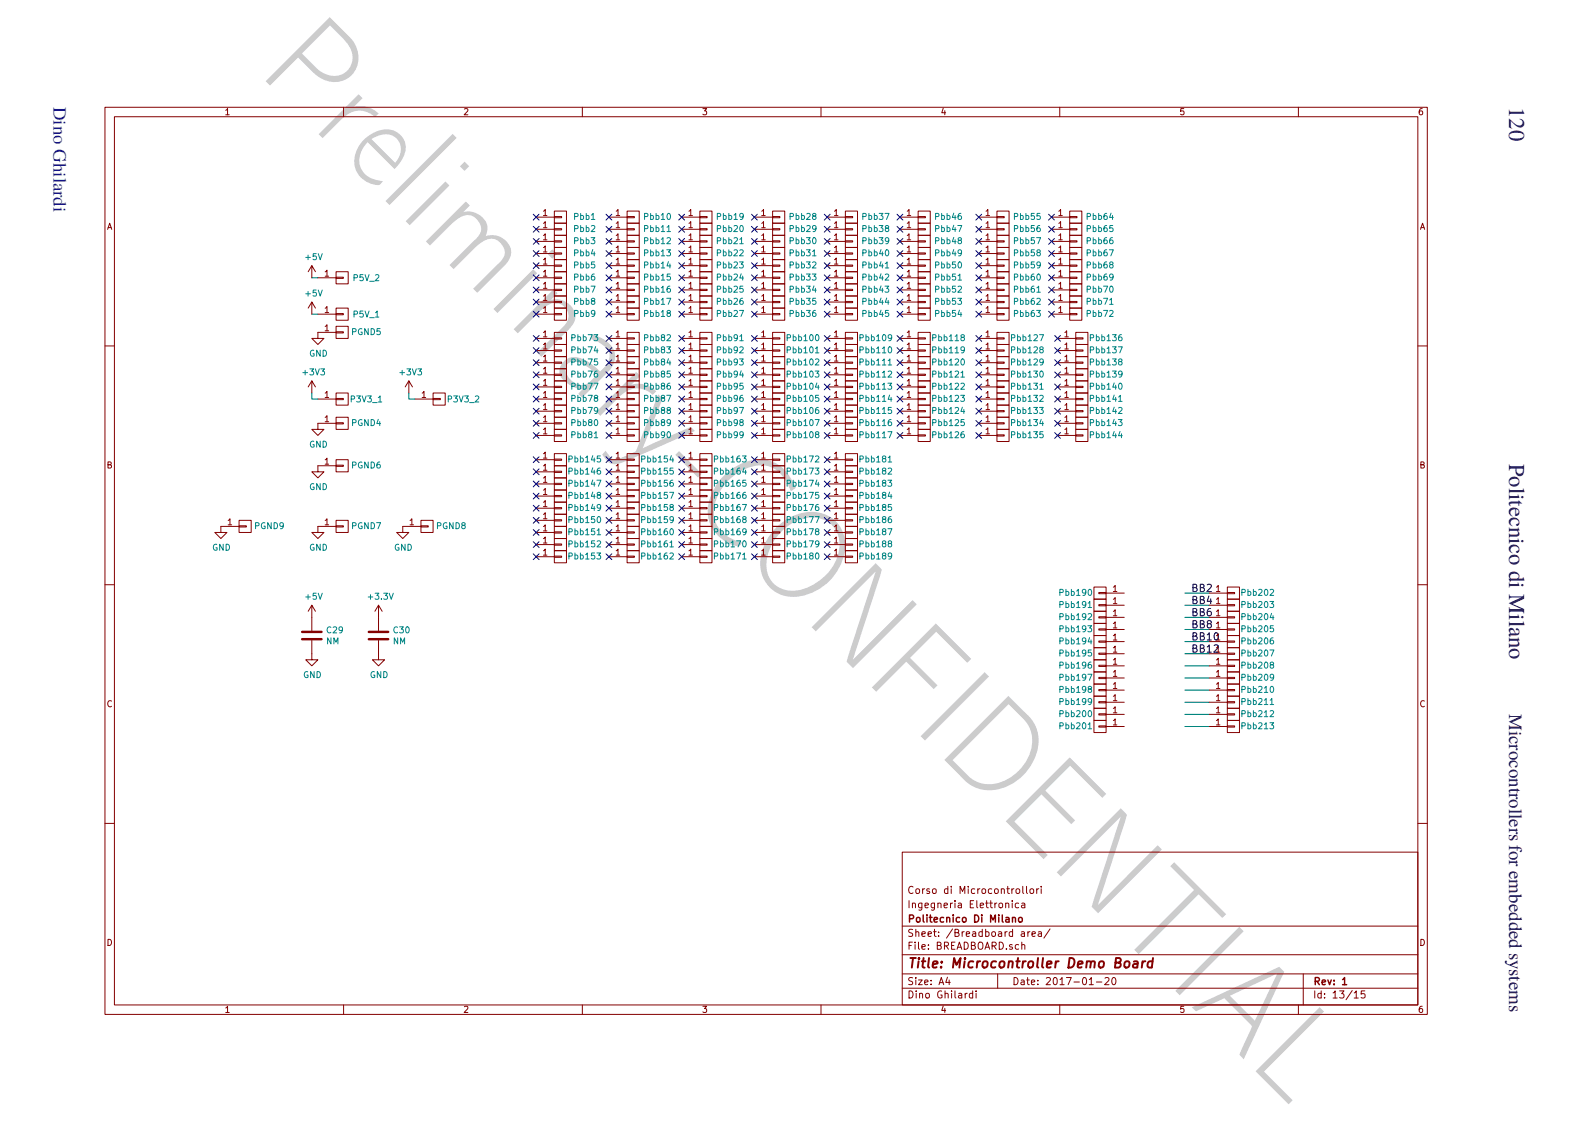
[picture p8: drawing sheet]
<svg xmlns="http://www.w3.org/2000/svg" width="297mm" height="210mm" viewBox="0 0 297 210" stroke-linecap="round" stroke-linejoin="round" font-family="sans-serif">
<g fill="none" stroke="#840000" stroke-width=".19">
<path d="M19.6 20.1h247.2v169.5h-247.2zM21.4 21.8h243.6v166h-243.6zM42.2 20.6l.3-.3v1.2M42.2 21.5h.7M64.2 20.1v1.7M86.8 20.4l.5-.1 .2 .3-.7 .9h.7M131.4 20.3h.7l-.4 .4 .4 .1v.5l-.2 .2-.5-.2M221.3 20.3h-.5l-.1 .5h.5l.1 .5-.2 .2-.4-.2M242.7 20.1v1.7M265.9 20.3h-.4l-.1 .3-.1 .6 .2 .3 .4-.2v-.5l-.4-.1-.2 .3M20.1 42.9l.4-1.2 .4 1.2M20.2 42.5h.6"/>
<path d="M58.3 56.5l-.7 1.1M59 57.6l-.7-1.1v2.2M59.4 58.7h3.4M60.8 58.4h.6M60.8 57.6l.3-.3v1.1M62.8 58.6h1.4v.2h-1.4zM62.8 57.6h2.3v2.3h-2.3zM154.6 54.2h3.4M154.6 56.5h3.4M154.6 58.7h3.4M158 50.8h2.3v2.3h-2.3zM158 54.1h1.4v.2h-1.4z"/>
<path d="M158 53.1h2.3v2.2h-2.3zM158 56.3h1.4v.3h-1.4zM158 55.3h2.3v2.3h-2.3zM158 58.6h1.4v.2h-1.4zM158 57.6h2.3v2.3h-2.3zM168.2 54.2h3.4M168.2 56.5h3.4M168.2 58.7h3.4M171.6 50.8h2.3v2.3h-2.3zM171.6 54.1h1.4v.2h-1.4zM171.6 53.1h2.3v2.2h-2.3zM171.6 56.3h1.4v.3h-1.4z"/>
<path d="M171.6 55.3h2.3v2.3h-2.3zM171.6 58.6h1.4v.2h-1.4zM171.6 57.6h2.3v2.3h-2.3zM196.6 58.7h3.4M196.6 56.5h3.4M196.6 54.2h3.4M196.6 51.9h3.4M200 58.6h1.3v.2h-1.3zM200 57.6h2.2v2.3h-2.2zM200 56.3h1.3v.3h-1.3zM200 55.3h2.2v2.3h-2.2zM200 54.1h1.3v.2h-1.3z"/>
<path d="M200 53.1h2.2v2.2h-2.2zM200 51.8h1.3v.2h-1.3zM200 50.8h2.2v2.3h-2.2zM265.5 42.9l.4-1.2 .4 1.2M265.6 42.5h.6M19.6 64.7h1.8M58.3 71.2l-.7 1.1M59 72.3l-.7-1.1v2.3M59.4 74.6h3.4M60.8 73.5l.3-.3v1.1M60.8 61.8h.6M60.8 61l.3-.3v1.1"/>
<path d="M60.8 78.8h.6M60.8 78l.3-.3v1.1M62.8 62h1.4v.2h-1.4zM62.8 61h2.3v2.3h-2.3zM62.8 62.1h-3.4v1.2h1.2l-1.2 1.1-1.1-1.1h1.1M62.8 79h1.4v.2h-1.4zM62.8 78h2.3v2.3h-2.3zM62.8 79.1h-3.4v1.2h1.2l-1.2 1.1-1.1-1.1h1.1M76.4 71.2l-.7 1.1M77.1 72.3l-.7-1.1v2.3M77.6 74.6h3.4M78.9 73.5l.4-.3v1.1"/>
<path d="M117.2 79h1.4v.2h-1.4zM117.2 78h2.3v2.3h-2.3zM117.2 73.5h2.3v2.2h-2.3zM117.2 76.7h1.4v.3h-1.4zM117.2 75.7h2.3v2.3h-2.3zM127.4 79.1h3.4M127.4 76.9h3.4M130.8 79h1.4v.2h-1.4zM130.8 78h2.3v2.3h-2.3zM130.8 73.5h2.3v2.2h-2.3zM130.8 76.7h1.4v.3h-1.4zM130.8 75.7h2.3v2.3h-2.3z"/>
<path d="M141 70.1h3.4M141 72.3h3.4M141 74.6h3.4M141 76.9h3.4M141 79.1h3.4M144.4 63.1h1.4v.3h-1.4zM144.4 62.1h2.3v2.3h-2.3zM144.4 65.4h1.4v.2h-1.4zM144.4 64.4h2.3v2.3h-2.3zM144.4 67.7h1.4v.2h-1.4zM144.4 66.7h2.3v2.2h-2.3zM144.4 69.9h1.4v.3h-1.4z"/>
<path d="M144.4 68.9h2.3v2.3h-2.3zM144.4 72.2h1.4v.2h-1.4zM144.4 71.2h2.3v2.3h-2.3zM144.4 74.5h1.4v.2h-1.4zM144.4 73.5h2.3v2.2h-2.3zM144.4 76.7h1.4v.3h-1.4zM144.4 75.7h2.3v2.3h-2.3zM144.4 79h1.4v.2h-1.4zM144.4 78h2.3v2.3h-2.3zM154.6 79.1h3.4M154.6 76.9h3.4M154.6 74.6h3.4"/>
<path d="M154.6 72.3h3.4M154.6 70.1h3.4M158 74.5h1.4v.2h-1.4zM158 73.5h2.3v2.2h-2.3zM158 76.7h1.4v.3h-1.4zM158 75.7h2.3v2.3h-2.3zM158 79h1.4v.2h-1.4zM158 78h2.3v2.3h-2.3zM158 72.2h1.4v.2h-1.4zM158 71.2h2.3v2.3h-2.3zM158 67.7h1.4v.2h-1.4zM158 66.7h2.3v2.2h-2.3z"/>
<path d="M158 69.9h1.4v.3h-1.4zM158 68.9h2.3v2.3h-2.3zM158 63.1h1.4v.3h-1.4zM158 62.1h2.3v2.3h-2.3zM158 65.4h1.4v.2h-1.4zM158 64.4h2.3v2.3h-2.3zM168.2 63.3h3.4M168.2 65.5h3.4M168.2 67.8h3.4M168.2 76.9h3.4M168.2 70.1h3.4M168.2 72.3h3.4"/>
<path d="M168.2 74.6h3.4M168.2 79.1h3.4M169.6 63h.6M169.6 62.1l.3-.3v1.2M171.6 63.1h1.4v.3h-1.4zM171.6 62.1h2.3v2.3h-2.3zM171.6 65.4h1.4v.2h-1.4zM171.6 64.4h2.3v2.3h-2.3zM171.6 67.7h1.4v.2h-1.4zM171.6 66.7h2.3v2.2h-2.3zM171.6 69.9h1.4v.3h-1.4zM171.6 68.9h2.3v2.3h-2.3z"/>
<path d="M171.6 72.2h1.4v.2h-1.4zM171.6 71.2h2.3v2.3h-2.3zM171.6 74.5h1.4v.2h-1.4zM171.6 73.5h2.3v2.2h-2.3zM171.6 76.7h1.4v.3h-1.4zM171.6 75.7h2.3v2.3h-2.3zM171.6 79h1.4v.2h-1.4zM171.6 78h2.3v2.3h-2.3zM183 79.1h3.4M183 76.9h3.4M183 72.3h3.4M183 74.6h3.4"/>
<path d="M183 70.1h3.4M183 67.8h3.4M183 65.5h3.4M183 63.3h3.4M184.3 78l.4-.3v1.1M184.3 78.8h.7M184.3 71.2l.4-.3v1.1M184.3 73.5l.4-.3v1.1M184.3 75.7l.4-.3v1.2M184.3 72h.7M184.3 74.3h.7M184.3 76.6h.7"/>
<path d="M184.3 68.9l.4-.3v1.2M184.3 69.8h.7M184.3 66.7l.4-.3v1.1M184.3 67.5h.7M184.3 64.4l.4-.3v1.1M184.3 65.2h.7M184.3 62.1l.4-.3v1.2M184.3 63h.7M186.4 79h1.3v.2h-1.3zM186.4 78h2.2v2.3h-2.2zM186.4 72.2h1.3v.2h-1.3zM186.4 71.2h2.2v2.3h-2.2z"/>
<path d="M186.4 74.5h1.3v.2h-1.3zM186.4 73.5h2.2v2.2h-2.2zM186.4 76.7h1.3v.3h-1.3zM186.4 75.7h2.2v2.3h-2.2zM186.4 69.9h1.3v.3h-1.3zM186.4 68.9h2.2v2.3h-2.2zM186.4 67.7h1.3v.2h-1.3zM186.4 66.7h2.2v2.2h-2.2zM186.4 65.4h1.3v.2h-1.3zM186.4 64.4h2.2v2.3h-2.2zM186.4 63.1h1.3v.3h-1.3zM186.4 62.1h2.2v2.3h-2.2z"/>
<path d="M197.7 79.1h3.4M197.7 76.9h3.4M197.7 74.6h3.4M197.7 72.3h3.4M197.7 70.1h3.4M197.7 67.8h3.4M197.7 65.5h3.4M197.7 63.3h3.4M199.1 62.1l.3-.3v1.2M199.1 63h.6M201.1 79h1.4v.2h-1.4zM201.1 78h2.3v2.3h-2.3z"/>
<path d="M201.1 76.7h1.4v.3h-1.4zM201.1 75.7h2.3v2.3h-2.3zM201.1 74.5h1.4v.2h-1.4zM201.1 73.5h2.3v2.2h-2.3zM201.1 72.2h1.4v.2h-1.4zM201.1 71.2h2.3v2.3h-2.3zM201.1 69.9h1.4v.3h-1.4zM201.1 68.9h2.3v2.3h-2.3zM201.1 67.7h1.4v.2h-1.4zM201.1 66.7h2.3v2.2h-2.3zM201.1 65.4h1.4v.2h-1.4zM201.1 64.4h2.3v2.3h-2.3z"/>
<path d="M201.1 63.1h1.4v.3h-1.4zM201.1 62.1h2.3v2.3h-2.3zM265 64.7h1.8M20.2 86.9l.5-.1 .1-.2-.1-.2-.5-.1v1.2h.4l.2-.4-.2-.2M42.6 98.1h.7M42.6 97.3l.4-.3v1.1M44.7 98.3h1.3v.2h-1.3zM44.7 97.3h2.3v2.2h-2.3zM44.7 98.4h-3.4v1.1h1.1l-1.1 1.2-1.1-1.2h1.1M60.8 86.8h.6M60.8 85.9l.3-.3v1.2M60.8 98.1h.6"/>
<path d="M60.8 97.3l.3-.3v1.1M62.8 86.9h1.4v.3h-1.4zM62.8 85.9h2.3v2.3h-2.3zM62.8 87.1h-3.4v1.1h1.2l-1.2 1.1-1.1-1.1h1.1M62.8 98.3h1.4v.2h-1.4zM62.8 97.3h2.3v2.2h-2.3zM62.8 98.4h-3.4v1.1h1.2l-1.2 1.2-1.1-1.2h1.1M76.7 98.1h.6M76.7 97.3l.3-.3v1.1M78.7 98.4h-3.4v1.1h1.1l-1.1 1.2-1.1-1.2h1.1M78.7 98.3h1.4v.2h-1.4zM78.7 97.3h2.3v2.2h-2.3z"/>
<path d="M117.2 85.8h1.4v.2h-1.4zM117.2 84.8h2.3v2.3h-2.3zM117.2 88.1h1.4v.2h-1.4zM117.2 87.1h2.3v2.2h-2.3zM117.2 90.3h1.4v.3h-1.4zM117.2 89.3h2.3v2.3h-2.3zM117.2 92.6h1.4v.2h-1.4zM117.2 91.6h2.3v2.3h-2.3zM117.2 94.9h1.4v.2h-1.4zM117.2 93.9h2.3v2.2h-2.3zM117.2 97.1h1.4v.3h-1.4zM117.2 96.1h2.3v2.3h-2.3z"/>
<path d="M117.2 99.4h1.4v.2h-1.4zM117.2 98.4h2.3v2.3h-2.3zM117.2 81.3h1.4v.2h-1.4zM117.2 80.3h2.3v2.2h-2.3zM127.4 85.9h3.4M127.4 88.2h3.4M127.4 90.5h3.4M127.4 92.7h3.4M127.4 95h3.4M127.4 97.3h3.4M127.4 99.5h3.4M127.4 81.4h3.4"/>
<path d="M128.8 85.6h.6M128.8 84.8l.3-.3v1.1M130.8 85.8h1.4v.2h-1.4zM130.8 84.8h2.3v2.3h-2.3zM130.8 88.1h1.4v.2h-1.4zM130.8 87.1h2.3v2.2h-2.3zM130.8 90.3h1.4v.3h-1.4zM130.8 89.3h2.3v2.3h-2.3zM130.8 92.6h1.4v.2h-1.4zM130.8 91.6h2.3v2.3h-2.3zM130.8 94.9h1.4v.2h-1.4zM130.8 93.9h2.3v2.2h-2.3z"/>
<path d="M130.8 97.1h1.4v.3h-1.4zM130.8 96.1h2.3v2.3h-2.3zM130.8 99.4h1.4v.2h-1.4zM130.8 98.4h2.3v2.3h-2.3zM130.8 81.3h1.4v.2h-1.4zM130.8 80.3h2.3v2.2h-2.3zM141 85.9h3.4M141 88.2h3.4M141 90.5h3.4M141 92.7h3.4M141 95h3.4M141 97.3h3.4"/>
<path d="M141 99.5h3.4M141 81.4h3.4M142.4 85.6h.6M142.4 84.8l.3-.3v1.1M144.4 85.8h1.4v.2h-1.4zM144.4 84.8h2.3v2.3h-2.3zM144.4 88.1h1.4v.2h-1.4zM144.4 87.1h2.3v2.2h-2.3zM144.4 90.3h1.4v.3h-1.4zM144.4 89.3h2.3v2.3h-2.3zM144.4 92.6h1.4v.2h-1.4zM144.4 91.6h2.3v2.3h-2.3z"/>
<path d="M144.4 94.9h1.4v.2h-1.4zM144.4 93.9h2.3v2.2h-2.3zM144.4 97.1h1.4v.3h-1.4zM144.4 96.1h2.3v2.3h-2.3zM144.4 99.4h1.4v.2h-1.4zM144.4 98.4h2.3v2.3h-2.3zM144.4 81.3h1.4v.2h-1.4zM144.4 80.3h2.3v2.2h-2.3zM154.6 85.9h3.4M154.6 88.2h3.4M154.6 90.5h3.4M154.6 92.7h3.4"/>
<path d="M154.6 95h3.4M154.6 97.3h3.4M154.6 99.5h3.4M154.6 81.4h3.4M156 85.6h.6M156 84.8l.3-.3v1.1M156 90.2h.6M156 89.3l.3-.3v1.2M158 85.8h1.4v.2h-1.4zM158 84.8h2.3v2.3h-2.3zM158 88.1h1.4v.2h-1.4zM158 87.1h2.3v2.2h-2.3z"/>
<path d="M158 90.3h1.4v.3h-1.4zM158 89.3h2.3v2.3h-2.3zM158 92.6h1.4v.2h-1.4zM158 91.6h2.3v2.3h-2.3zM158 94.9h1.4v.2h-1.4zM158 93.9h2.3v2.2h-2.3zM158 97.1h1.4v.3h-1.4zM158 96.1h2.3v2.3h-2.3zM158 99.4h1.4v.2h-1.4zM158 98.4h2.3v2.3h-2.3zM158 81.3h1.4v.2h-1.4zM158 80.3h2.3v2.2h-2.3z"/>
<path d="M168.2 81.4h3.4M171.6 81.3h1.4v.2h-1.4zM171.6 80.3h2.3v2.2h-2.3zM183 81.4h3.4M184.3 80.3l.4-.3v1.1M184.3 81.1h.7M186.4 81.3h1.3v.2h-1.3zM186.4 80.3h2.2v2.2h-2.2zM197.7 81.4h3.4M201.1 81.3h1.4v.2h-1.4zM201.1 80.3h2.3v2.2h-2.3zM265.6 86.9l.5-.1 .1-.2v-.2l-.6-.1v1.2h.5l.2-.4-.3-.2"/>
<path d="M19.6 109.3h1.8M58.3 113.1l-.7 1.2M59 114.3l-.7-1.2v2.3M70.8 113.1l-.7 1.2M71.4 114.3l-.6-1.2v2.3M117.2 101.7h1.4v.2h-1.4zM117.2 100.7h2.3v2.2h-2.3zM117.2 103.9h1.4v.3h-1.4zM117.2 102.9h2.3v2.3h-2.3zM127.4 101.8h3.4M127.4 104.1h3.4M130.8 101.7h1.4v.2h-1.4z"/>
<path d="M130.8 100.7h2.3v2.2h-2.3zM130.8 103.9h1.4v.3h-1.4zM130.8 102.9h2.3v2.3h-2.3zM141 101.8h3.4M141 104.1h3.4M144.4 101.7h1.4v.2h-1.4zM144.4 100.7h2.3v2.2h-2.3zM144.4 103.9h1.4v.3h-1.4zM144.4 102.9h2.3v2.3h-2.3zM154.6 101.8h3.4M154.6 104.1h3.4M158 101.7h1.4v.2h-1.4z"/>
<path d="M158 100.7h2.3v2.2h-2.3zM158 103.9h1.4v.3h-1.4zM158 102.9h2.3v2.3h-2.3zM204.5 114.3h2.3v2.2h-2.3zM204.5 116.5h2.3v2.3h-2.3zM204.5 118.8h2.3v2.3h-2.3zM204.5 109.7h2.3v2.3h-2.3zM204.5 112h2.3v2.3h-2.3zM205.4 117.5h1.4v.3h-1.4zM205.4 119.8h1.4v.2h-1.4zM205.4 110.7h1.4v.3h-1.4zM205.4 113h1.4v.2h-1.4z"/>
<path d="M206.8 115.4h3.4M206.8 117.7h3.4M206.8 119.9h3.4M206.8 110.9h3.4M206.8 113.1h3.4M208.1 114.3l.4-.3v1.1M208.1 116.5l.4-.3v1.2M208.1 118.8l.4-.3v1.1M208.1 117.4h.7M208.1 119.6h.7M208.1 109.7l.4-.3v1.2M208.1 112l.4-.3v1.1"/>
<path d="M208.1 110.6h.7M208.1 112.8h.7M226 115.4h3.4M226 117.7h3.4M226 119.9h3.4M226 110.9h3.4M226 113.1h3.4M227.4 114.3l.3-.3v1.1M227.4 116.5l.3-.3v1.2M227.4 118.8l.3-.3v1.1M227.4 115.1h.6M227.4 117.4h.6"/>
<path d="M227.4 119.6h.6M227.4 109.7l.3-.3v1.2M227.4 112l.3-.3v1.1M227.4 110.6h.6M227.4 112.8h.6M229.4 115.3h1.4v.2h-1.4zM229.4 114.3h2.3v2.2h-2.3zM229.4 117.5h1.4v.3h-1.4zM229.4 116.5h2.3v2.3h-2.3zM229.4 119.8h1.4v.2h-1.4zM229.4 118.8h2.3v2.3h-2.3zM229.4 110.7h1.4v.3h-1.4z"/>
<path d="M229.4 109.7h2.3v2.3h-2.3zM229.4 113h1.4v.2h-1.4zM229.4 112h2.3v2.3h-2.3zM265 109.3h1.8M20.8 131.1a.55 .55 0 0 0-.7 .4 .55 .55 0 0 0 .5 .6l.2-.1M58.3 122.2v1.1h1.1l-1.1 1.2-1.1-1.2h1.1M70.8 122.2v1.1h1.1l-1.1 1.2-1.2-1.2h1.2M204.5 130.1h2.3v2.3h-2.3zM204.5 132.4h2.3v2.3h-2.3zM204.5 125.6h2.3v2.3h-2.3zM204.5 127.9h2.3v2.2h-2.3zM204.5 121.1h2.3v2.2h-2.3z"/>
<path d="M205.4 133.4h1.4v.2h-1.4zM205.4 126.6h1.4v.2h-1.4zM205.4 128.9h1.4v.2h-1.4zM205.4 122.1h1.4v.2h-1.4zM206.8 131.3h3.4M206.8 133.5h3.4M206.8 135.8h3.4M206.8 126.7h3.4M206.8 129h3.4M206.8 122.2h3.4M208.1 130.1l.4-.3v1.2M208.1 132.4l.4-.3v1.1"/>
<path d="M208.1 134.7l.4-.3v1.1M208.1 133.2h.7M208.1 125.6l.4-.3v1.1M208.1 127.9l.4-.3v1.1M208.1 126.4h.7M208.1 128.7h.7M208.1 121.1l.4-.3v1.1M208.1 121.9h.7M226 135.8h3.4M226 131.3h3.4M226 133.5h3.4M226 126.7h3.4"/>
<path d="M226 129h3.4M226 124.5h3.4M226 122.2h3.4M227.4 134.7l.3-.3v1.1M227.4 135.5h.6M227.4 130.1l.3-.3v1.2M227.4 132.4l.3-.3v1.1M227.4 131h.6M227.4 133.2h.6M227.4 125.6l.3-.3v1.1M227.4 127.9l.3-.3v1.1M227.4 126.4h.6"/>
<path d="M227.4 128.7h.6M227.4 123.3l.3-.3v1.2M227.4 124.2h.6M229.4 135.7h1.4v.2h-1.4zM229.4 134.7h2.3v2.2h-2.3zM229.4 131.1h1.4v.3h-1.4zM229.4 130.1h2.3v2.3h-2.3zM229.4 132.4h2.3v2.3h-2.3zM229.4 126.6h1.4v.2h-1.4zM229.4 125.6h2.3v2.3h-2.3zM229.4 128.9h1.4v.2h-1.4zM229.4 127.9h2.3v2.2h-2.3z"/>
<path d="M229.4 123.3h2.3v2.3h-2.3zM229.4 121.1h2.3v2.2h-2.3zM266.3 131.1a.55 .55 0 0 0-.8 .4 .55 .55 0 0 0 .6 .6l.2-.1M19.6 153.9h1.8M168.7 159.3h96.3v28.5h-96.3zM265 153.9h1.8M20.2 175.6a.58 .58 0 0 1 .7 .6 .58 .58 0 0 1-.7 .5zM168.7 178.5h96.3M168.7 173.1h96.3M265.6 175.6a.58 .58 0 0 1 .7 .6 .58 .58 0 0 1-.7 .5zM42.2 188.4l.3-.3v1.1M42.2 189.2h.7"/>
<path d="M64.2 187.8v1.8M108.9 187.8v1.8M131.4 188.1h.7l-.4 .4 .4 .1v.5l-.2 .1-.5-.1M153.5 187.8v1.8M168.7 182h96.3M168.7 184.7h96.3M186.5 182v2.7M198.1 187.8v1.8M221.3 188.1h-.5l-.1 .5h.5l.1 .5-.2 .1-.4-.1M242.7 187.8v1.8M243.6 182v5.8M265.9 188.1h-.4l-.1 .3-.1 .6 .2 .2 .4-.1v-.5l-.4-.1-.2 .2"/>
</g>
<g fill="none" stroke="#008484" stroke-width=".19">
<path d="M174.3 63.1h.6v-.4l-.6-.1v1.1M175.5 63l.3-.1 .2 .2-.1 .5h-.4M175.5 62.6v1.1M176.5 63l.3-.1 .2 .2-.1 .5h-.4M176.5 62.6v1.1M177.5 63.7h.6M177.5 62.9l.3-.3v1.1M178.5 63.7h.7M178.5 62.9l.4-.3v1.1M179.9 63.1l-.2-.2v-.2l.4-.1 .2 .2-.1 .1-.6 .4 .1 .3 .2 .1 .3-.1 .1-.1v-.2l-.2-.2M189.1 63.1h.5l.1-.4-.6-.1v1.1M190.2 63l.3-.1 .3 .2-.2 .5h-.4"/>
<path d="M190.2 62.6v1.1M191.2 63l.4-.1 .2 .2-.1 .5h-.5M191.2 62.6v1.1M192.2 62.9l.3-.3v1.1M192.2 63.7h.6M193.3 62.7l.4-.1 .2 .3-.7 .8h.7M194.3 62.6h.8l-.5 1.1M203.8 63.1h.6v-.4l-.6-.1v1.1M205 63l.3-.1 .2 .2-.1 .5h-.4M205 62.6v1.1M206 63l.3-.1 .2 .2-.1 .5h-.4M206 62.6v1.1"/>
<path d="M206.9 62.9l.4-.3v1.1M206.9 63.7h.7M208 62.6h.7l-.4 .4 .3 .1v.5l-.1 .1-.5-.1M209.6 62.6l-.3 .1-.2 .4v.5h.5l.2-.1-.2-.4-.3-.1-.2 .2M119.9 85.8h.6v-.5l-.6-.1v1.2M121.1 85.7l.3-.1 .2 .2-.1 .5h-.4M121.1 85.2v1.2M122.1 85.7l.3-.1 .2 .2-.1 .5h-.4M122.1 85.2v1.2M123.1 86.4h.6M123.1 85.5l.3-.3v1.2M124.8 85.2h-.6l-.1 .6 .2-.1 .5 .1v.4l-.2 .2-.5-.2"/>
<path d="M125.5 85.2l-.3 .8h.7M125.8 85.6v.8M133.5 85.8h.6v-.5l-.6-.1v1.2M134.7 85.7l.3-.1 .2 .2-.1 .5h-.4M134.7 85.2v1.2M135.7 85.7l.3-.1 .2 .2-.1 .5h-.4M135.7 85.2v1.2M136.7 86.4h.6M136.7 85.5l.3-.3v1.2M138.3 85.2h-.2a.7 .7 0 0 0-.1 1.2l.4-.2v-.4l-.4-.1-.3 .2M138.8 85.2h.7l-.4 .5 .3 .1 .1 .4-.2 .2-.5-.2M147.1 85.8h.6v-.5l-.6-.1v1.2"/>
<path d="M148.3 85.7l.3-.1 .2 .2-.1 .5h-.4M148.3 85.2v1.2M149.3 85.7l.3-.1 .2 .2-.1 .5h-.4M149.3 85.2v1.2M150.3 85.5l.3-.3v1.2M150.3 86.4h.6M151.3 85.2h.7l-.4 1.2M152.4 85.3l.5-.1 .2 .3-.7 .9h.7M160.7 85.8h.6v-.5l-.6-.1v1.2M161.9 85.7l.3-.1 .2 .2-.1 .5h-.4M161.9 85.2v1.2M162.9 85.7l.3-.1 .2 .2-.1 .5h-.4"/>
<path d="M162.9 85.2v1.2M163.9 85.5l.3-.3v1.2M163.9 86.4h.6M165.2 85.7l-.3-.3 .3-.2h.2l.2 .1v.3l-.7 .3v.3l.3 .2h.2l.2-.2v-.4l-.2-.1M166 85.5l.3-.3v1.2M166 86.4h.7"/>
</g>
<g fill="none" stroke="#000084" stroke-width=".19">
<path d="M154.1 51.4l1.1 1.1M154.1 53.6l1.1 1.1M154.1 55.9l1.1 1.1M154.1 58.2l1.1 1.1M155.2 51.4l-1.1 1.1M155.2 53.6l-1.1 1.1M155.2 55.9l-1.1 1.1M155.2 58.2l-1.1 1.1M167.7 51.4l1.1 1.1M167.7 53.6l1.1 1.1M167.7 55.9l1.1 1.1M167.7 58.2l1.1 1.1"/>
<path d="M168.8 51.4l-1.1 1.1M168.8 53.6l-1.1 1.1M168.8 55.9l-1.1 1.1M168.8 58.2l-1.1 1.1M196 51.4l1.1 1.1M196 53.6l1.1 1.1M196 55.9l1.1 1.1M196 58.2l1.1 1.1M197.1 51.4l-1.1 1.1M197.1 53.6l-1.1 1.1M197.1 55.9l-1.1 1.1M197.1 58.2l-1.1 1.1"/>
<path d="M126.9 76.3l1.1 1.1M126.9 78.6l1.1 1.1M128 76.3l-1.1 1.1M128 78.6l-1.1 1.1M140.5 78.6l1.1 1.1M140.5 76.3l1.1 1.1M140.5 74l1.1 1.1M140.5 71.8l1.1 1.1M140.5 69.5l1.1 1.1M141.6 69.5l-1.1 1.1M141.6 71.8l-1.1 1.1M141.6 78.6l-1.1 1.1"/>
<path d="M141.6 76.3l-1.1 1.1M141.6 74l-1.1 1.1M154.1 69.5l1.1 1.1M154.1 71.8l1.1 1.1M154.1 74l1.1 1.1M154.1 76.3l1.1 1.1M154.1 78.6l1.1 1.1M155.2 69.5l-1.1 1.1M155.2 71.8l-1.1 1.1M155.2 74l-1.1 1.1M155.2 76.3l-1.1 1.1M155.2 78.6l-1.1 1.1"/>
<path d="M167.7 69.5l1.1 1.1M167.7 71.8l1.1 1.1M167.7 74l1.1 1.1M167.7 76.3l1.1 1.1M167.7 78.6l1.1 1.1M168.8 69.5l-1.1 1.1M168.8 71.8l-1.1 1.1M168.8 74l-1.1 1.1M168.8 76.3l-1.1 1.1M168.8 78.6l-1.1 1.1M182.4 62.7l1.1 1.1M182.4 65l1.1 1.1"/>
<path d="M182.4 67.2l1.1 1.1M182.4 69.5l1.1 1.1M182.4 71.8l1.1 1.1M182.4 74l1.1 1.1M182.4 76.3l1.1 1.1M182.4 78.6l1.1 1.1M183.5 65l-1.1 1.1M183.5 67.2l-1.1 1.1M183.5 69.5l-1.1 1.1M183.5 71.8l-1.1 1.1M183.5 62.7l-1.1 1.1M183.5 74l-1.1 1.1"/>
<path d="M183.5 76.3l-1.1 1.1M183.5 78.6l-1.1 1.1M197.2 62.7l1 1.1M197.2 65l1 1.1M197.2 67.2l1 1.1M197.2 69.5l1 1.1M197.2 71.8l1 1.1M197.2 74l1 1.1M197.2 76.3l1 1.1M197.2 78.6l1 1.1M198.2 62.7l-1 1.1M198.2 65l-1 1.1"/>
<path d="M198.2 67.2l-1 1.1M198.2 69.5l-1 1.1M198.2 71.8l-1 1.1M198.2 74l-1 1.1M198.2 76.3l-1 1.1M198.2 78.6l-1 1.1M126.9 80.8l1.1 1.1M126.9 99l1.1 1.1M126.9 96.7l1.1 1.1M126.9 94.4l1.1 1.1M126.9 92.2l1.1 1.1M126.9 89.9l1.1 1.1"/>
<path d="M126.9 87.6l1.1 1.1M126.9 85.4l1.1 1.1M128 80.8l-1.1 1.1M128 85.4l-1.1 1.1M128 92.2l-1.1 1.1M128 96.7l-1.1 1.1M128 99l-1.1 1.1M128 94.4l-1.1 1.1M128 89.9l-1.1 1.1M128 87.6l-1.1 1.1M140.5 80.8l1.1 1.1M140.5 92.2l1.1 1.1"/>
<path d="M140.5 94.4l1.1 1.1M140.5 99l1.1 1.1M140.5 85.4l1.1 1.1M140.5 87.6l1.1 1.1M140.5 89.9l1.1 1.1M140.5 96.7l1.1 1.1M141.6 80.8l-1.1 1.1M141.6 85.4l-1.1 1.1M141.6 87.6l-1.1 1.1M141.6 89.9l-1.1 1.1M141.6 92.2l-1.1 1.1M141.6 94.4l-1.1 1.1"/>
<path d="M141.6 96.7l-1.1 1.1M141.6 99l-1.1 1.1M154.1 80.8l1.1 1.1M154.1 99l1.1 1.1M154.1 96.7l1.1 1.1M154.1 94.4l1.1 1.1M154.1 92.2l1.1 1.1M154.1 89.9l1.1 1.1M154.1 85.4l1.1 1.1M155.2 80.8l-1.1 1.1M155.2 85.4l-1.1 1.1M155.2 92.2l-1.1 1.1"/>
<path d="M155.2 94.4l-1.1 1.1M155.2 89.9l-1.1 1.1M155.2 99l-1.1 1.1M155.2 96.7l-1.1 1.1M167.7 80.8l1.1 1.1M168.8 80.8l-1.1 1.1M182.4 80.8l1.1 1.1M183.5 80.8l-1.1 1.1M197.2 80.8l1 1.1M198.2 80.8l-1 1.1M126.9 103.5l1.1 1.1M126.9 101.2l1.1 1.1"/>
<path d="M128 101.2l-1.1 1.1M128 103.5l-1.1 1.1M140.5 101.2l1.1 1.1M140.5 103.5l1.1 1.1M141.6 101.2l-1.1 1.1M141.6 103.5l-1.1 1.1M154.1 103.5l1.1 1.1M154.1 101.2l1.1 1.1M155.2 103.5l-1.1 1.1M155.2 101.2l-1.1 1.1"/>
</g>
<g fill="none" stroke="#008400" stroke-width=".19">
<path d="M58.3 58.7h1.1M221.5 110.9h4.5M221.5 115.4h4.5M221.5 117.7h4.5M221.5 119.9h4.5M221.5 113.1h4.5M221.5 122.2h4.5M221.5 124.5h4.5M221.5 126.7h4.5M221.5 129h4.5M221.5 131.3h4.5M221.5 133.5h4.5"/>
<path d="M221.5 135.8h4.5"/>
</g>
<g fill="none" stroke="#000" stroke-width=".19">
<path d="M223 109.8h.6l.1-.2v-.3l-.7-.1v1.4h.5l.2-.2 .1-.3-.3-.3M223 112.1l.6-.1 .1-.1v-.3l-.7-.1v1.3h.5l.2-.1 .1-.3-.3-.3M223 114.4l.6-.1 .1-.2v-.2l-.7-.2v1.4h.5l.2-.1 .1-.4-.3-.2M223 116.6h.6l.1-.2v-.3l-.7-.1v1.4h.5l.2-.2 .1-.3-.3-.3M223 118.9l.6-.1 .1-.1v-.3l-.7-.1v1.3h.5l.2-.1 .1-.3-.3-.3M224.4 109.8h.6l.1-.2-.1-.3-.6-.1v1.4h.5l.2-.2v-.3l-.3-.3M224.4 112.1l.6-.1 .1-.1-.1-.3-.6-.1v1.3h.5l.2-.1v-.3l-.3-.3M224.4 114.4l.6-.1 .1-.2-.1-.2-.6-.2v1.4h.5l.2-.1v-.4l-.3-.2M224.4 116.6h.6l.1-.2-.1-.3-.6-.1v1.4h.5l.2-.2v-.3l-.3-.3M224.4 118.9l.6-.1 .1-.1-.1-.3-.6-.1v1.3h.5l.2-.1v-.3l-.3-.3M225.7 119.6h.7M225.7 118.7l.4-.4v1.3"/>
<path d="M225.7 109.3l.5-.1 .2 .4-.8 1h.8M225.9 116.6l-.2-.3v-.2l.2-.1 .4 .1 .1 .2-.1 .2-.4 .1-.2 .2v.3l.2 .3 .4-.1 .1-.2v-.3l-.2-.2M226 111.4l-.3 1h.8M226.3 113.7l-.4 .1a.93 .93 0 0 0 0 1.3l.4-.1 .1-.5-.2-.2h-.4l-.1 .2M226.3 111.9v.9M227.1 118.4l.3-.1a.78 .78 0 0 1-.1 1.3l-.3-.5z"/>
</g>
<text font-size="25.4" fill="#840000" x="112.5" y="43">I</text>
<g font-size="25.4" fill="#000084">
<text x="153.3" y="43.3">I</text>
<text x="166.9" y="43.3">I</text>
<text x="195.3" y="42.8">I</text>
<text x="98.9" y="51.5">I</text>
<text x="139.7" y="51.6">I</text>
<text x="181.7" y="51.4">I</text>
<text x="112.5" y="66.3">I</text>
<text x="126.1" y="66.3">I</text>
<text x="98.9" y="74.5">I</text>
<text x="98.8" y="97">1</text>
</g>
<text font-size="25.2" fill="#ccc" x="47.8" y="13.4" transform="rotate(45 47.8 13.4)">Preliminary-CONFIDENTIAL</text>
<g font-size="6.7" fill="#840000">
<text x="56.2" y="121.8">J</text>
<text x="68.7" y="121.8">J</text>
</g>
<g font-size="6.7" fill="#008484">
<text x="61.2" y="121.8">NM</text>
<text x="73.6" y="121.8">NM</text>
</g>
<g font-size="6.6" fill="#000084">
<text x="140.3" y="66.3">1</text>
<text x="147" y="66.3">Pbb1001</text>
<text x="160.7" y="66.3">Pbb109</text>
</g>
<text font-size="4.9" fill="#008400" x="57.5" y="52.6">ti.a</text>
<g font-size="4.2" fill="#231f20">
<text x="282.1" y="20" transform="rotate(90 282.1 20)">120</text>
<text x="282.1" y="86.8" transform="rotate(90 282.1 86.8)">Politecnico di Milano</text>
</g>
<text font-size="3.5" fill="#1616ee" x="10" y="20" transform="rotate(90 10 20)">Dino Ghilardi</text>
<text font-size="3.5" fill="#231f20" x="282.1" y="133.5" transform="rotate(90 282.1 133.5)">Microcontrollers for embedded systems</text>
<text font-size="3" fill="#840000" x="170" y="181.3">Title: Mlcrocontroller Demo Board</text>
<text font-size="2.5" fill="#840000" x="204.7" y="125">-:.....L</text>
<text font-size="2.4" fill="#840000" x="245.7" y="184.4">Rev: 1</text>
<g font-size="2.3" fill="#840000">
<text x="229.4" y="134.1">~</text>
<text x="169.9" y="172.7">Polltecnlco DI Milano</text>
</g>
<text font-size="2.2" fill="#840000" x="229.4" y="125">~</text>
<g font-size="2.1" fill="#840000">
<text x="169.8" y="169.9">lngegneria</text>
<text x="181.3" y="169.9">Elettronica</text>
</g>
<g font-size="2" fill="#008484">
<text x="198" y="113.6">Pbb191</text>
<text x="198" y="122.7">Pbb195</text>
</g>
<text font-size="2" x="222.9" y="122.6">BB1:.l. ::-</text>
<g font-size="2" fill="#840000">
<text x="169.8" y="167.2">Corsa di Microcontrollori</text>
<text x="169.8" y="177.7">File: BREADB0ARD.sch</text>
<text x="169.8" y="175.2">Sheet: /Breadboard area/</text>
<text x="169.8" y="184.2">Size: A4</text>
<text x="189.4" y="184.2">Date: 2017-01-20</text>
<text x="245.6" y="186.8">Id: 13/15</text>
</g>
<g font-size="1.9" fill="#008484">
<text x="134" y="41.1">Pbb19</text>
<text x="107.3" y="43">Pbb1</text>
<text x="107.3" y="45.5">Pbb3</text>
<text x="107.3" y="47.8">Pbb4</text>
<text x="120.4" y="43.3">Pbb11</text>
<text x="120.4" y="45.5">Pbb12</text>
<text x="120.4" y="47.8">Pbb13</text>
<text x="134" y="43.3">Pbb20</text>
<text x="134" y="45.6">Pbb21</text>
<text x="134" y="47.9">Pbb22</text>
<text x="147.6" y="45.5">Pbb30</text>
<text x="147.6" y="47.8">Pbb31</text>
<text x="147.6" y="43.3">Pbb29</text>
<text x="149.6" y="43.3">b2B</text>
<text x="161.2" y="45.5">Pbb39</text>
<text x="161.2" y="47.8">Pbb40</text>
<text x="161.2" y="43.3">Pbb3B</text>
<text x="163.3" y="43.3">b37</text>
<text x="174.8" y="43.3">Pbb47</text>
<text x="174.8" y="45.5">Pbb4B</text>
<text x="174.8" y="47.8">Pbb49</text>
<text x="178.9" y="43.3">6</text>
<text x="189.6" y="42.8">Pbb55</text>
<text x="189.6" y="45.5">Pbb57</text>
<text x="189.6" y="47.8">Pbb5B</text>
<text x="203.2" y="43.3">Pbb65</text>
<text x="203.2" y="45.5">Pbb66</text>
<text x="203.2" y="47.8">Pbb67</text>
<text x="57.1" y="48.7">+5V</text>
<text x="66.1" y="52.6">P5V_2</text>
<text x="107.3" y="50.2">Pbb5</text>
<text x="107.3" y="52.4">Pbb6</text>
<text x="120.4" y="52.4">Pbb15</text>
<text x="134" y="50.2">Pbb23</text>
<text x="134" y="52.5">Pbb24</text>
<text x="147.6" y="52.4">Pbb33</text>
<text x="147.6" y="50.2">Pbb32</text>
<text x="161.2" y="52.4">Pbb42</text>
<text x="161.2" y="50.2">Pbb41</text>
<text x="174.8" y="50.2">Pbb50</text>
<text x="174.8" y="52.4">Pbb51</text>
<text x="189.6" y="50.2">Pbb59</text>
<text x="189.6" y="52.4">Pbb60</text>
<text x="203.2" y="50.2">Pbb6B</text>
<text x="203.2" y="52.4">Pbb69</text>
<text x="57.1" y="55.5">+5V</text>
<text x="66.1" y="59.4">P5V_1</text>
<text x="107.3" y="59.3">Pbb9</text>
<text x="107.3" y="54.8">Pbb7</text>
<text x="107.3" y="57.1">PbbB</text>
<text x="120.4" y="57.1">Pbbi7</text>
<text x="120.4" y="59.3">Pbb1B</text>
<text x="120.4" y="54.8">Pbb16</text>
<text x="134" y="54.8">Pbb25</text>
<text x="134" y="57.1">Pbb26</text>
<text x="134" y="59.3">Pbb27</text>
<text x="147.6" y="59.3">Pbb36</text>
<text x="147.6" y="57.1">Pbb35</text>
<text x="147.6" y="54.8">Pbb34</text>
<text x="161.2" y="59.3">Pbb45</text>
<text x="161.2" y="57.1">Pbb44</text>
<text x="161.2" y="54.8">Pbb43</text>
<text x="174.8" y="59.3">Pbb54</text>
<text x="174.8" y="57.1">Pbb53</text>
<text x="174.8" y="54.8">Pbb52</text>
<text x="189.6" y="54.8">Pbb61</text>
<text x="189.6" y="57.1">Pbb62</text>
<text x="189.6" y="59.3">Pbb63</text>
<text x="203.2" y="54.8">Pbb70</text>
<text x="203.2" y="57.1">Pbb71</text>
<text x="203.2" y="59.3">Pbb72</text>
<text x="65.9" y="62.9">PGND5</text>
<text x="57.9" y="66.7">GND</text>
<text x="74.7" y="70.3">+3V3</text>
<text x="106.8" y="68.3">Pbb75</text>
<text x="106.8" y="70.5">Pbb76</text>
<text x="106.8" y="66.3">Pbb73</text>
<text x="120.4" y="68.3">Pbb84</text>
<text x="120.4" y="70.5">PbbB5</text>
<text x="120.4" y="66.1">Pbb83</text>
<text x="134" y="68.3">Pbb93</text>
<text x="134" y="66.3">Pbb91</text>
<text x="134" y="70.5">Pbb94</text>
<text x="147" y="66.1">Pbb101</text>
<text x="147.1" y="68.3">Pbb102</text>
<text x="147.1" y="70.5">Pbb103</text>
<text x="160.7" y="66.1">Pbb110 .</text>
<text x="160.7" y="68.3">Pbb111</text>
<text x="160.7" y="70.5">Pbb112</text>
<text x="174.3" y="68.3">Pbb120</text>
<text x="174.3" y="66.3">Pbb11B</text>
<text x="174.3" y="70.5">Pbb121</text>
<text x="189.1" y="66.1">Pbb12B</text>
<text x="189.1" y="68.4">Pbb129</text>
<text x="189.1" y="70.5">Pbb130</text>
<text x="203.8" y="70.5">Pbb139</text>
<text x="203.8" y="66.1">Pbb137</text>
<text x="203.8" y="68.4">Pbb13B</text>
<text x="65.6" y="75.3">P3V3_1</text>
<text x="83.7" y="75.3">P3V3_2</text>
<text x="106.8" y="77.5">Pbb79</text>
<text x="106.8" y="72.7">Pbb77</text>
<text x="106.8" y="75.2">Pbb7B</text>
<text x="120.4" y="77.5">PbbBB</text>
<text x="120.4" y="72.7">PbbB6</text>
<text x="120.4" y="75.2">Pbb87</text>
<text x="134" y="72.7">Pbb95</text>
<text x="134" y="77.5">Pbb97</text>
<text x="134" y="75.2">Pbb96</text>
<text x="147.1" y="72.7">Pbb104</text>
<text x="147.1" y="75.2">Pbb105</text>
<text x="147.1" y="77.5">Pbb106</text>
<text x="160.7" y="75.2">Pbb114</text>
<text x="160.7" y="77.5">Pbb115</text>
<text x="160.7" y="72.7">Pbb113</text>
<text x="174.3" y="77.5">Pbb124</text>
<text x="174.3" y="75.2">Pbb123</text>
<text x="174.3" y="72.7">Pbb122</text>
<text x="189" y="72.8">Pbb131</text>
<text x="189" y="75.2">Pbb132</text>
<text x="189" y="77.5">Pbb133</text>
<text x="203.8" y="72.8">Pbb140</text>
<text x="203.8" y="75.2">Pbb141</text>
<text x="203.8" y="77.5">Pbb142</text>
<text x="57.9" y="83.7">GND</text>
<text x="65.9" y="79.9">PGND4</text>
<text x="106.8" y="81.8">PbbB1</text>
<text x="106.8" y="79.7">PbbBO</text>
<text x="120.4" y="81.8">Pbb90</text>
<text x="120.4" y="79.7">Pbb89</text>
<text x="134" y="79.7">Pbb9B</text>
<text x="134" y="81.8">Pbb99</text>
<text x="147.1" y="79.7">Pbb107</text>
<text x="147.1" y="81.8">Pbb10B</text>
<text x="160.7" y="81.8">Pbb117</text>
<text x="160.7" y="79.7">Pbb116</text>
<text x="174.3" y="79.7">Pbb125</text>
<text x="174.3" y="81.8">Pbb126</text>
<text x="189" y="79.7">Pbb134</text>
<text x="189" y="81.9">Pbb135</text>
<text x="203.8" y="79.7">Pbb143</text>
<text x="203.8" y="81.9">Pbb144</text>
<text x="65.9" y="87.9">PGND6</text>
<text x="106.2" y="88.7">Pbb145 .</text>
<text x="111.5" y="88.7">6</text>
<text x="119.9" y="88.7">Pbb154 .</text>
<text x="125.1" y="88.7">5</text>
<text x="133.5" y="88.7">Pbb164</text>
<text x="138.7" y="88.7">3 .</text>
<text x="147.1" y="88.7">Pbb172</text>
<text x="160.7" y="88.7">Pbb1B1</text>
<text x="163.8" y="88.7">182</text>
<text x="57.9" y="91.7">GND</text>
<text x="106.2" y="90.9">Pbb147</text>
<text x="106.2" y="95.6">Pbb149</text>
<text x="106.2" y="93.2">Pbb14B</text>
<text x="119.9" y="93.2">Pbb157</text>
<text x="119.9" y="90.9">Pbb156</text>
<text x="119.9" y="95.6">Pbb158</text>
<text x="133.5" y="95.6">Pbb167</text>
<text x="133.5" y="90.9">Pbb165</text>
<text x="133.5" y="93.2">Pbb166</text>
<text x="147.1" y="90.9">Pbb174</text>
<text x="147.1" y="93.2">Pbb175</text>
<text x="147.1" y="95.6">Pbb176</text>
<text x="160.7" y="90.9">Pbb1B3</text>
<text x="160.7" y="95.6">Pbb185</text>
<text x="160.7" y="93.2">Pbb1B4</text>
<text x="47.7" y="99.2">PGND9</text>
<text x="65.9" y="99.2">PGND7</text>
<text x="81.7" y="99.2">PGNDB</text>
<text x="106.2" y="97.9">Pbb150</text>
<text x="106.2" y="100.1">Pbb151</text>
<text x="119.9" y="97.9">Pbb159</text>
<text x="119.9" y="100.1">Pbb160</text>
<text x="133.5" y="97.9">Pbb16B</text>
<text x="133.5" y="100.1">Pbb169</text>
<text x="147.1" y="97.9">Pbb177</text>
<text x="147.1" y="100.1">Pbb17B</text>
<text x="160.7" y="100.1">Pbb187</text>
<text x="160.7" y="97.9">Pbb186</text>
<text x="39.8" y="103">GND</text>
<text x="57.9" y="103">GND</text>
<text x="73.8" y="103">GND</text>
<text x="106.2" y="102.4">Pbb152</text>
<text x="106.2" y="104.6">Pbb153</text>
<text x="119.9" y="102.4">Pbb161</text>
<text x="119.9" y="104.6">Pbb162</text>
<text x="133.5" y="102.4">Pbb170</text>
<text x="133.5" y="104.6">Pbb171</text>
<text x="147.1" y="104.6">Pbb1B0</text>
<text x="147.1" y="102.4">Pbb179</text>
<text x="160.7" y="104.6">Pbb189</text>
<text x="160.7" y="102.4">Pbb1BB</text>
<text x="57.1" y="112.2">+5V</text>
<text x="232.1" y="111.3">Pbb202</text>
<text x="232.1" y="113.6">Pbb203</text>
<text x="61" y="118.4">c29</text>
<text x="73.6" y="118.4">c3o</text>
<text x="232.1" y="122.6">Pbb207</text>
<text x="56.8" y="126.8">GND</text>
<text x="69.2" y="126.8">GND</text>
<text x="198" y="129.5">Pbb19s</text>
<text x="198" y="131.8">Pbb199</text>
<text x="232.1" y="131.7">Pbb211</text>
</g>
<g font-size="1.9" fill="#840000">
<text x="115.1" y="43">1</text>
<text x="115.1" y="45.5">l</text>
<text x="115.1" y="47.8">l</text>
<text x="155.9" y="43">1</text>
<text x="155.9" y="47.8">l</text>
<text x="169.4" y="43">1</text>
<text x="169.5" y="45.5">i</text>
<text x="169.5" y="47.8">i</text>
<text x="197.8" y="43">1</text>
<text x="197.8" y="45.5">l</text>
<text x="197.8" y="47.8">l</text>
<text x="115.1" y="49.8">1</text>
<text x="115.1" y="52.4">l</text>
<text x="155.9" y="49.8">1</text>
<text x="155.9" y="52.4">l</text>
<text x="169.4" y="49.8">1</text>
<text x="169.5" y="52.4">i</text>
<text x="197.8" y="49.8">1</text>
<text x="197.8" y="52.4">l</text>
<text x="115.1" y="58.9">1</text>
<text x="115.1" y="54.4">1</text>
<text x="115.1" y="56.7">1</text>
<text x="155.9" y="58.9">1</text>
<text x="155.9" y="56.7">1</text>
<text x="155.9" y="54.4">1</text>
<text x="169.4" y="58.9">1</text>
<text x="169.4" y="56.7">1</text>
<text x="169.4" y="54.4">1</text>
<text x="197.8" y="54.4">1</text>
<text x="197.8" y="56.7">1</text>
<text x="197.8" y="58.9">1</text>
<text x="115.1" y="65.7">1</text>
<text x="128.6" y="65.7">1</text>
<text x="142.3" y="65.7">1</text>
<text x="155.9" y="65.7">1</text>
<text x="169.4" y="65.7">1</text>
<text x="198.9" y="65.7">1</text>
<text x="115.1" y="68">1</text>
<text x="115.1" y="70.2">1</text>
<text x="128.6" y="68">1</text>
<text x="128.7" y="70.5">i</text>
<text x="142.2" y="68">1</text>
<text x="142.3" y="70.5">l</text>
<text x="155.9" y="68">1</text>
<text x="155.9" y="70.5">l</text>
<text x="169.4" y="68">1</text>
<text x="169.5" y="70.5">i</text>
<text x="198.9" y="68">1</text>
<text x="198.9" y="70.5">i</text>
<text x="115.1" y="77.1">1</text>
<text x="115.1" y="74.8">1</text>
<text x="115.1" y="72.7">l</text>
<text x="128.6" y="77.1">1</text>
<text x="128.6" y="74.8">1</text>
<text x="128.7" y="72.7">l</text>
<text x="142.3" y="77.1">1</text>
<text x="142.3" y="74.8">1</text>
<text x="142.3" y="72.7">l</text>
<text x="155.9" y="74.8">1</text>
<text x="155.9" y="77.1">1</text>
<text x="155.9" y="72.7">l</text>
<text x="169.4" y="77.1">1</text>
<text x="169.4" y="74.8">1</text>
<text x="169.5" y="72.7">i</text>
<text x="198.9" y="74.8">1</text>
<text x="198.9" y="77.1">1</text>
<text x="198.9" y="72.8">l</text>
<text x="115.1" y="79.3">1</text>
<text x="115.1" y="81.8">l</text>
<text x="128.6" y="79.3">1</text>
<text x="128.7" y="81.8">i</text>
<text x="142.3" y="79.3">1</text>
<text x="142.3" y="81.8">l</text>
<text x="155.9" y="79.3">1</text>
<text x="155.9" y="81.8">l</text>
<text x="169.4" y="79.3">1</text>
<text x="169.5" y="81.8">i</text>
<text x="198.9" y="79.4">1</text>
<text x="198.9" y="81.9">i</text>
<text x="115.1" y="88.4">1</text>
<text x="128.6" y="88.4">1</text>
<text x="142.3" y="88.4">1</text>
<text x="155.9" y="88.4">1</text>
<text x="115.1" y="90.6">1</text>
<text x="115.1" y="95.2">1</text>
<text x="115.1" y="93.2">l</text>
<text x="128.6" y="95.2">1</text>
<text x="128.7" y="90.9">i</text>
<text x="128.7" y="93.2">l</text>
<text x="142.3" y="95.2">1</text>
<text x="142.3" y="90.9">l</text>
<text x="142.3" y="93.2">l</text>
<text x="155.9" y="95.2">1</text>
<text x="155.9" y="93.2">l</text>
<text x="115.1" y="97.5">1</text>
<text x="115.1" y="99.7">1</text>
<text x="128.6" y="97.5">1</text>
<text x="128.7" y="100.1">i</text>
<text x="142.3" y="97.5">1</text>
<text x="142.3" y="100.1">i</text>
<text x="155.9" y="99.7">1</text>
<text x="155.9" y="97.5">1</text>
<text x="115.1" y="102.1">1</text>
<text x="115.1" y="104.3">1</text>
<text x="128.6" y="102.1">1</text>
<text x="128.6" y="104.3">1</text>
<text x="142.3" y="102.1">1</text>
<text x="142.3" y="104.3">1</text>
<text x="155.9" y="104.3">1</text>
<text x="155.9" y="102.1">1</text>
<text x="204.7" y="131.8">-:~</text>
<text x="169.8" y="186.8">Din a Ghi lard i</text>
</g>
<g font-size="1.9" fill="#000084">
<text x="120.4" y="50.2">Pbb14 1</text>
<text x="152.3" y="88.7">3 1</text>
</g>
<g font-size="1.9" fill="#008400">
<text x="57.4" y="75.3">1-La</text>
<text x="75.6" y="75.3">1-La</text>
</g>
<g font-size="1.8" fill="#008484">
<text x="56.5" y="70.3">+3V3</text>
<text x="68.7" y="112.2">+3.3V</text>
<text x="198" y="115.9">Pbb192</text>
<text x="198" y="118.2">Pbb193</text>
<text x="232" y="125">Pbb20B</text>
<text x="198" y="127.2">Pbb197</text>
<text x="198" y="136.4">Pbb201</text>
</g>
<g font-size="1.8" fill="#840000">
<text x="204.7" y="115.9">-:~</text>
<text x="204.7" y="136.4">~.,_L</text>
</g>
<g font-size="1.7" fill="#008484">
<text x="198" y="111.3">Pbb190</text>
<text x="232" y="115.9">Pbb204</text>
<text x="232" y="118.2">Pbb205</text>
<text x="198" y="120.4">Pbb194</text>
<text x="198" y="125">Pbb196</text>
<text x="232.1" y="120.2">Pbb206</text>
<text x="232" y="127.2">Pbb209</text>
<text x="232" y="129.5">Pbb210</text>
<text x="198" y="134">Pbb200</text>
<text x="232" y="136.4">Pbb213</text>
<text x="232.1" y="134.1">Pbb212</text>
</g>
<g font-size="1.4" fill="#840000">
<text x="86.7" y="189.5">L</text>
<text x="176" y="189.5">4</text>
</g>
</svg>
